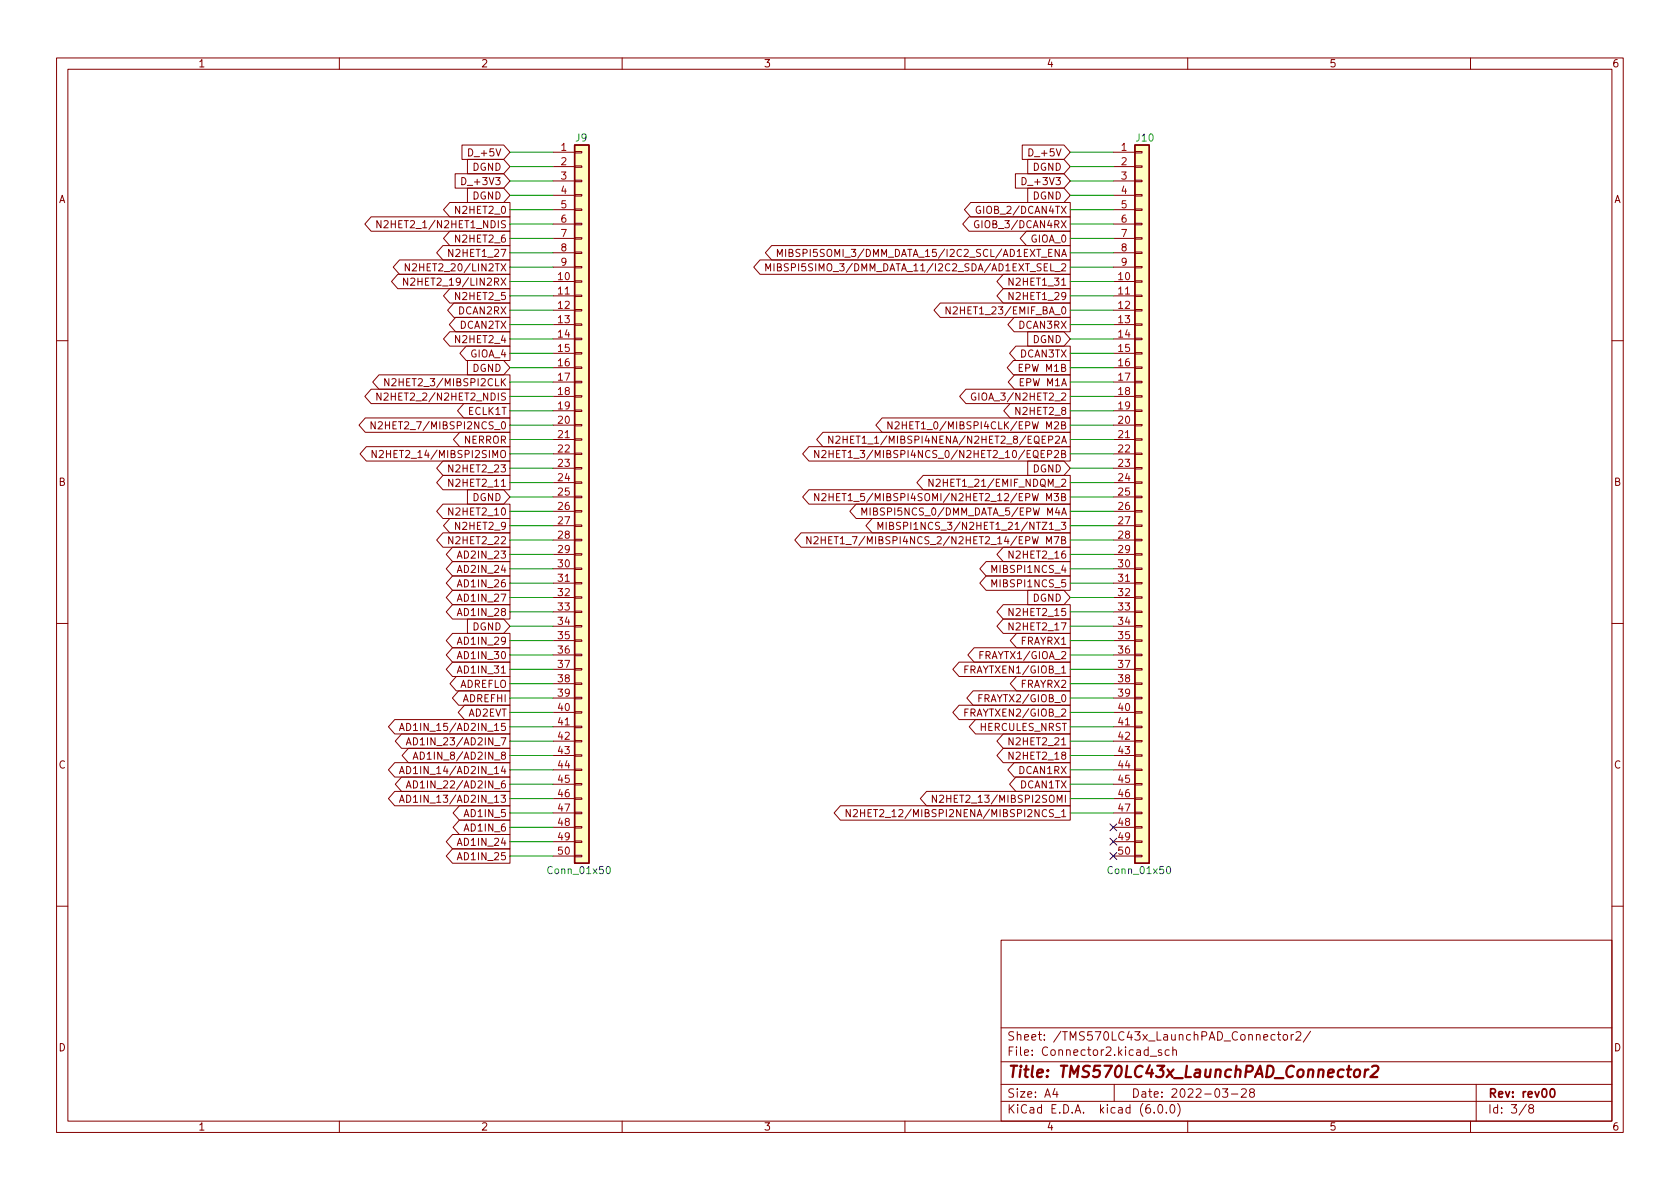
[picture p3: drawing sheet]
<svg xmlns="http://www.w3.org/2000/svg" width="297mm" height="210mm" viewBox="0 0 297 210" stroke-linecap="round" stroke-linejoin="round" font-family="sans-serif">
<g fill="none" stroke="#840000" stroke-width=".18">
<path d="M10 10.2h277v190.1h-277zM12 12.2h273v186.1h-273zM60 10.2v2M110 10.2v2M160 10.2v2M210 10.2v2M260 10.2v2M65.6 38.3h24.6v2.6h-24.6l-1.1-1.3zM67.4 39v1.3l-.8-1.3v1.3M67.9 39.1l.5-.1 .2 .4-.8 .9h.8M79.5 35.8h10.7v2.5h-10.7l-1.1-1.2zM80.5 30.7h8.6l1.1 1.3-1.1 1.3h-8.6z"/>
<path d="M81.6 31.4a.64 .64 0 0 1 .8 .6 .64 .64 0 0 1-.8 .7zM81.7 25.6h7.4l1.1 1.3-1.1 1.3h-7.4zM82.6 28.2h6.5l1.1 1.3-1.1 1.2h-6.5zM82.6 33.3h6.5l1.1 1.2-1.1 1.3h-6.5zM97.8 26.9h3.8M97.8 29.5h3.8M97.8 32h3.8M97.8 34.5h3.8M97.8 37.1h3.8M97.8 39.6h3.8M101.6 39.5h1.3v.2h-1.3zM101.6 37h1.3v.2h-1.3z"/>
<path d="M101.6 34.4h1.3v.3h-1.3zM101.6 31.9h1.3v.2h-1.3zM101.6 29.3h1.3v.3h-1.3zM101.6 26.8h1.3v.2h-1.3zM171.3 38.3h17.9v2.6h-17.9l-1.1-1.3zM171.6 35.8h17.6v2.5h-17.6l-1.1-1.2zM173 39.1a.59 .59 0 0 0-.7 .5 .59 .59 0 0 0 .7 .6l.1-.5h-.3M173.3 36.5a.59 .59 0 0 0-.7 .6 .59 .59 0 0 0 .7 .6l.1-.5h-.3M179.5 30.7h8.6l1.1 1.3-1.1 1.3h-8.6zM180.7 31.4a.64 .64 0 0 1 .7 .6 .64 .64 0 0 1-.7 .7zM180.7 25.6h7.4l1.1 1.3-1.1 1.3h-7.4zM181.7 28.2h6.4l1.1 1.3-1.1 1.2h-6.4z"/>
<path d="M181.7 33.3h6.4l1.1 1.2-1.1 1.3h-6.4zM196.8 26.9h3.9M196.8 29.5h3.9M196.8 32h3.9M196.8 34.5h3.9M196.8 37.1h3.9M196.8 39.6h3.9M200.7 39.5h1.2v.2h-1.2zM200.7 37h1.2v.2h-1.2zM200.7 34.4h1.2v.3h-1.2zM200.7 31.9h1.2v.2h-1.2zM200.7 29.3h1.2v.3h-1.2z"/>
<path d="M200.7 26.8h1.2v.2h-1.2zM70.3 48.5h19.9v2.5h-19.9l-1.1-1.2zM70.6 46h19.6v2.5h-19.6l-1.1-1.3zM72.1 49.2v1.2l-.7-1.2v1.2M72.4 46.6v1.3l-.7-1.3v1.3M72.6 49.3l.5-.1 .2 .3-.7 .9h.7M72.9 46.8l.5-.2 .3 .4-.8 .9h.8M78.3 43.4h11.9v2.6h-11.9l-1.1-1.3zM79.5 58.7h10.7v2.5h-10.7l-1.1-1.3zM79.5 40.9h10.7v2.5h-10.7l-1.1-1.2zM79.5 51h10.7v2.6h-10.7l-1.1-1.3zM80.1 44.1v1.3l-.8-1.3v1.3"/>
<path d="M80.3 53.6h9.9v2.5h-9.9l-1.2-1.2zM80.6 56.1h9.6v2.6h-9.6l-1.2-1.3zM97.8 49.8h3.8M97.8 52.3h3.8M97.8 54.9h3.8M97.8 57.4h3.8M97.8 59.9h3.8M97.8 42.2h3.8M97.8 44.7h3.8M97.8 47.2h3.8M101.6 59.8h1.3v.3h-1.3zM101.6 57.3h1.3v.2h-1.3z"/>
<path d="M101.6 54.7h1.3v.3h-1.3zM101.6 52.2h1.3v.2h-1.3zM101.6 49.7h1.3v.2h-1.3zM101.6 47.1h1.3v.3h-1.3zM101.6 44.6h1.3v.2h-1.3zM101.6 42h1.3v.3h-1.3zM134.4 46h54.8v2.5h-54.8l-1.1-1.3zM135.4 47.9v-1.3l.4 .9 .4-.9v1.3M136.4 43.4h52.8v2.6h-52.8l-1.1-1.3zM136.8 46.6v1.3M137.5 45.4v-1.3l.4 .9 .4-.9v1.3M137.5 47.2h.5l.1-.2v-.2l-.6-.2v1.3h.4l.2-.1 .1-.3-.3-.3"/>
<path d="M138.9 44.1v1.3M139.5 44.7l.6-.1 .1-.1-.1-.3-.6-.1v1.3h.5l.2-.2v-.3l-.3-.2M166.2 53.6h23v2.5h-23l-1.1-1.2zM168 54.3v1.2l-.7-1.2v1.2M177.4 51h11.8v2.6h-11.8l-1.1-1.3zM177.4 48.5h11.8v2.5h-11.8l-1.1-1.2zM179.1 51.7v1.3l-.7-1.3v1.3M179.1 49.2v1.2l-.7-1.2v1.2M179.3 56.1h9.9v2.6h-9.9l-1.1-1.3zM181.5 40.9h7.7v2.5h-7.7l-1.1-1.2zM181.7 58.7h6.4l1.1 1.2-1.1 1.3h-6.4zM196.8 49.8h3.9"/>
<path d="M196.8 52.3h3.9M196.8 54.9h3.9M196.8 57.4h3.9M196.8 59.9h3.9M196.8 42.2h3.9M196.8 44.7h3.9M196.8 47.2h3.9M200.7 59.8h1.2v.3h-1.2zM200.7 57.3h1.2v.2h-1.2zM200.7 54.7h1.2v.3h-1.2zM200.7 52.2h1.2v.2h-1.2zM200.7 49.7h1.2v.2h-1.2z"/>
<path d="M200.7 47.1h1.2v.3h-1.2zM200.7 44.6h1.2v.2h-1.2zM200.7 42h1.2v.3h-1.2zM10 60.2h2M64.6 73.9h25.6v2.5h-25.6l-1.1-1.2zM64.8 79h25.4v2.5h-25.4l-1.1-1.2zM65.6 68.8h24.6v2.6h-24.6l-1.1-1.3zM66.3 74.6v1.2l-.7-1.2v1.2M66.5 79.7v1.2l-.7-1.2v1.2M66.9 74.7l.5-.1 .2 .3-.8 .9h.8M67 66.3h23.2v2.5h-23.2l-1.1-1.2zM67.1 79.8l.4-.1 .3 .3-.8 .9h.8"/>
<path d="M67.4 69.5v1.3l-.8-1.3v1.3M67.9 69.6l.5-.1 .2 .4-.8 .9h.8M68.8 67v1.2l-.8-1.2v1.2M69.3 67.1l.5-.1 .2 .3-.8 .9h.8M81.3 76.4h8.9v2.6h-8.9l-1.1-1.3zM82 71.4h8.2v2.5h-8.2l-1.1-1.3zM82.4 61.2h7.8v2.5h-7.8l-1.1-1.2zM82.6 63.7h6.5l1.1 1.3-1.1 1.3h-6.5zM97.8 62.5h3.8M97.8 65h3.8M97.8 67.6h3.8M97.8 70.1h3.8"/>
<path d="M97.8 72.6h3.8M97.8 75.2h3.8M97.8 77.7h3.8M101.6 77.6h1.3v.2h-1.3zM101.6 75.1h1.3v.2h-1.3zM101.6 72.5h1.3v.3h-1.3zM101.6 70h1.3v.2h-1.3zM101.6 67.4h1.3v.3h-1.3zM101.6 64.9h1.3v.2h-1.3zM101.6 62.4h1.3v.2h-1.3zM143 79h46.2v2.5h-46.2l-1.1-1.2zM144.8 79.7v1.2l-.8-1.2v1.2"/>
<path d="M145.3 79.8l.5-.1 .2 .3-.7 .9h.7M145.5 76.4h43.7v2.6h-43.7l-1.1-1.3zM146.6 79.7v1.2M147.3 77.1v1.3l-.8-1.3v1.3M147.3 79.7v1.2M147.8 77.2l.5-.1 .2 .4-.8 .9h.8M148.5 79.7h-.6v1.2h.6M149.1 77.7h.7M149.1 77.1v1.3M149.8 77.1v1.3M156 73.9h33.2v2.5h-33.2l-1.1-1.2zM157.7 74.6v1.2l-.7-1.2v1.2"/>
<path d="M158.3 74.7l.4-.1 .3 .3-.8 .9h.8M159.5 75.2h.8M159.5 74.6v1.2M170.8 68.8h18.4v2.6h-18.4l-1.1-1.3zM172.5 69.6a.59 .59 0 0 0-.8 .5 .59 .59 0 0 0 .8 .6v-.5h-.2M178.6 71.4h10.6v2.5h-10.6l-1.1-1.3zM179.2 63.7h10v2.6h-10l-1.1-1.3zM179.4 66.3h9.8v2.5h-9.8l-1.1-1.2zM179.6 61.2h9.6v2.5h-9.6l-1.1-1.2zM196.8 62.5h3.9M196.8 65h3.9M196.8 67.6h3.9"/>
<path d="M196.8 70.1h3.9M196.8 72.6h3.9M196.8 75.2h3.9M196.8 77.7h3.9M200.7 77.6h1.2v.2h-1.2zM200.7 75.1h1.2v.2h-1.2zM200.7 72.5h1.2v.3h-1.2zM200.7 70h1.2v.2h-1.2zM200.7 67.4h1.2v.3h-1.2zM200.7 64.9h1.2v.2h-1.2zM200.7 62.4h1.2v.2h-1.2zM285 60.2h2"/>
<path d="M78.3 94.2h11.9v2.6h-11.9l-1.1-1.3zM78.3 89.1h11.9v2.6h-11.9l-1.1-1.3zM78.3 81.5h11.9v2.6h-11.9l-1.1-1.3zM78.3 84.1h11.9v2.5h-11.9l-1.1-1.3zM79.5 91.7h10.7v2.5h-10.7l-1.1-1.2zM80 96.8h10.2v2.5h-10.2l-1.1-1.3zM80 99.3h10.2v2.5h-10.2l-1.1-1.2zM80.1 94.9v1.3l-.8-1.3v1.3M80.1 89.8v1.3l-.8-1.3v1.3M80.1 82.2v1.3l-.8-1.3v1.3M80.1 84.7v1.3l-.8-1.3v1.3M82.6 86.6h6.5l1.1 1.3-1.1 1.2h-6.5z"/>
<path d="M97.8 80.3h3.8M97.8 82.8h3.8M97.8 85.3h3.8M97.8 87.9h3.8M97.8 90.4h3.8M97.8 93h3.8M97.8 95.5h3.8M97.8 98h3.8M101.6 97.9h1.3v.3h-1.3zM101.6 95.4h1.3v.2h-1.3zM101.6 92.8h1.3v.3h-1.3zM101.6 90.3h1.3v.2h-1.3z"/>
<path d="M101.6 87.8h1.3v.2h-1.3zM101.6 85.2h1.3v.3h-1.3zM101.6 82.7h1.3v.2h-1.3zM101.6 80.1h1.3v.3h-1.3zM141.6 94.2h47.6v2.6h-47.6l-1.1-1.3zM143 86.6h46.2v2.5h-46.2l-1.1-1.2zM143.4 94.9v1.3l-.7-1.3v1.3M143.9 95l.5-.1 .3 .4-.8 .9h.8M144.8 87.3v1.2l-.8-1.2v1.2M145.2 95.5h.7M145.2 94.9v1.3M145.3 87.4l.5-.1 .2 .3-.7 .9h.7"/>
<path d="M145.9 94.9v1.3M146.5 95.5h.4M146.6 80.3h.7M146.6 87.9h.7M146.6 87.3v1.2M147.1 94.9h-.6v1.3h.6M147.3 87.3v1.2M147.9 80.3h.4M147.9 87.9h.4M148.5 87.3h-.6v1.2h.6M151.4 89.1h37.8v2.6h-37.8l-1.1-1.3zM152.4 91.1v-1.3l.4 .9 .4-.9v1.3"/>
<path d="M153.8 89.8v1.3M154.2 91.7h35v2.5h-35l-1.1-1.2zM155.2 93.6v-1.2l.5 .9 .4-.9v1.2M156.7 92.4v1.2M157.3 93l.5-.1 .2-.2-.1-.2-.6-.1v1.2h.5l.2-.1v-.3l-.3-.2M163.2 84.1h26v2.5h-26l-1.1-1.3zM165 84.7v1.3l-.8-1.3v1.3M165.5 84.9l.5-.2 .2 .4-.7 .9h.7M174.4 99.3h14.8v2.5h-14.8l-1.2-1.2zM177.4 96.8h11.8v2.5h-11.8l-1.1-1.3zM179.1 97.4v1.3l-.7-1.3v1.3M181.7 81.5h6.4l1.1 1.3-1.1 1.3h-6.4z"/>
<path d="M196.8 80.3h3.9M196.8 82.8h3.9M196.8 85.3h3.9M196.8 87.9h3.9M196.8 90.4h3.9M196.8 93h3.9M196.8 95.5h3.9M196.8 98h3.9M200.7 97.9h1.2v.3h-1.2zM200.7 95.4h1.2v.2h-1.2zM200.7 92.8h1.2v.3h-1.2zM200.7 90.3h1.2v.2h-1.2z"/>
<path d="M200.7 87.8h1.2v.2h-1.2zM200.7 85.2h1.2v.3h-1.2zM200.7 82.7h1.2v.2h-1.2zM200.7 80.1h1.2v.3h-1.2zM10 110.2h2M80 114.5h10.2v2.6h-10.2l-1.1-1.3zM80 117.1h10.2v2.5h-10.2l-1.1-1.2zM80 106.9h10.2v2.6h-10.2l-1.1-1.3zM80 104.4h10.2v2.5h-10.2l-1.1-1.2zM80 101.8h10.2v2.6h-10.2l-1.1-1.3zM80 112h10.2v2.5h-10.2l-1.1-1.2zM80.7 119.6h9.5v2.6h-9.5l-1.1-1.3z"/>
<path d="M82.6 109.5h6.5l1.1 1.2-1.1 1.3h-6.5zM97.8 100.6h3.8M97.8 103.1h3.8M97.8 105.7h3.8M97.8 108.2h3.8M97.8 110.7h3.8M97.8 113.3h3.8M97.8 115.8h3.8M97.8 118.4h3.8M101.6 118.2h1.3v.3h-1.3zM101.6 115.7h1.3v.2h-1.3zM101.6 113.2h1.3v.2h-1.3z"/>
<path d="M101.6 110.6h1.3v.3h-1.3zM101.6 108.1h1.3v.2h-1.3zM101.6 105.5h1.3v.3h-1.3zM101.6 103h1.3v.2h-1.3zM101.6 100.5h1.3v.2h-1.3zM169.6 117.1h19.6v2.5h-19.6l-1.1-1.2zM170.6 118.4h.4M171.2 117.8h-.6v1.2M172.2 114.5h17v2.6h-17l-1.1-1.3zM174.4 101.8h14.8v2.6h-14.8l-1.2-1.3zM175.4 101.2v-1.2l.4 .9 .4-.9v1.2M175.4 103.8v-1.3l.4 .9 .4-.9v1.3"/>
<path d="M177.4 109.5h11.8v2.5h-11.8l-1.1-1.3zM177.4 106.9h11.8v2.6h-11.8l-1.1-1.3zM179.1 110.1v1.3l-.7-1.3v1.3M179.1 107.6v1.3l-.7-1.3v1.3M179.7 119.6h9.5v2.6h-9.5l-1.1-1.3zM179.7 112h9.5v2.5h-9.5l-1.1-1.2zM181.7 104.4h6.4l1.1 1.3-1.1 1.2h-6.4zM196.8 100.6h3.9M196.8 103.1h3.9M196.8 105.7h3.9M196.8 108.2h3.9M196.8 110.7h3.9"/>
<path d="M196.8 113.3h3.9M196.8 115.8h3.9M196.8 118.4h3.9M200.7 118.2h1.2v.3h-1.2zM200.7 115.7h1.2v.2h-1.2zM200.7 113.2h1.2v.2h-1.2zM200.7 110.6h1.2v.3h-1.2zM200.7 108.1h1.2v.2h-1.2zM200.7 105.5h1.2v.3h-1.2zM200.7 103h1.2v.2h-1.2zM200.7 100.5h1.2v.2h-1.2zM285 110.2h2"/>
<path d="M69.8 134.9h20.4v2.5h-20.4l-1.1-1.3zM69.8 139.9h20.4v2.6h-20.4l-1.1-1.3zM69.8 127.2h20.4v2.6h-20.4l-1.1-1.3zM70.6 136.8l.5-1.3 .4 1.3M70.6 129.2l.5-1.3 .4 1.3M70.7 136.4h.7M70.7 128.8h.7M71 129.8h19.2v2.5h-19.2l-1.1-1.2zM71 137.4h19.2v2.5h-19.2l-1.1-1.2zM71.8 131.7l.5-1.2 .4 1.2M71.8 139.3l.5-1.2 .4 1.2M71.9 135.5a.64 .64 0 0 1 .7 .7 .64 .64 0 0 1-.7 .6z"/>
<path d="M71.9 127.9a.64 .64 0 0 1 .7 .6 .64 .64 0 0 1-.7 .7zM72 131.4h.6M72 139h.6M72.2 132.3h18v2.6h-18l-1.1-1.3zM73 134.3l.5-1.3 .4 1.3M73.2 133.9h.6M81.1 122.2h9.1v2.5h-9.1l-1.1-1.3zM82.1 124.7h8.1v2.5h-8.1l-1.1-1.2zM97.8 120.9h3.8M97.8 123.4h3.8M97.8 126h3.8M97.8 128.5h3.8"/>
<path d="M97.8 131.1h3.8M97.8 133.6h3.8M97.8 136.1h3.8M97.8 138.7h3.8M101.6 138.6h1.3v.2h-1.3zM101.6 136h1.3v.3h-1.3zM101.6 133.5h1.3v.2h-1.3zM101.6 130.9h1.3v.3h-1.3zM101.6 125.9h1.3v.2h-1.3zM101.6 123.3h1.3v.3h-1.3zM101.6 120.8h1.3v.2h-1.3zM101.6 128.4h1.3v.3h-1.3z"/>
<path d="M163.8 139.9h25.4v2.6h-25.4l-1.1-1.3zM169.6 124.7h19.6v2.5h-19.6l-1.1-1.2zM170.6 126h.4M171.2 125.4h-.6v1.2M172.1 122.2h17.1v2.5h-17.1l-1.2-1.3zM172.5 127.2h16.7v2.6h-16.7l-1.1-1.3zM173.1 123.4h.4M173.7 122.8h-.6v1.3M177.4 132.3h11.8v2.6h-11.8l-1.1-1.3zM177.4 129.8h11.8v2.5h-11.8l-1.1-1.2zM179.1 133v1.3l-.7-1.3v1.3M179.1 130.5v1.2l-.7-1.2v1.2"/>
<path d="M179.3 134.9h9.9v2.5h-9.9l-1.1-1.3zM179.6 137.4h9.6v2.5h-9.6l-1.1-1.2zM196.8 120.9h3.9M196.8 123.4h3.9M196.8 126h3.9M196.8 128.5h3.9M196.8 131.1h3.9M196.8 133.6h3.9M196.8 136.1h3.9M196.8 138.7h3.9M200.7 138.6h1.2v.2h-1.2zM200.7 136h1.2v.3h-1.2z"/>
<path d="M200.7 133.5h1.2v.2h-1.2zM200.7 130.9h1.2v.3h-1.2zM200.7 125.9h1.2v.2h-1.2zM200.7 123.3h1.2v.3h-1.2zM200.7 120.8h1.2v.2h-1.2zM200.7 128.4h1.2v.3h-1.2zM70.6 141.9l.5-1.3 .4 1.3M70.7 141.5h.7M71.9 140.6a.64 .64 0 0 1 .7 .6 .64 .64 0 0 1-.7 .7zM80 150.1h10.2v2.5h-10.2l-1.1-1.2zM80 147.6h10.2v2.5h-10.2l-1.1-1.3zM81.2 142.5h9v2.5h-9l-1.1-1.2z"/>
<path d="M81.2 145h9v2.6h-9l-1.1-1.3zM97.8 141.2h3.8M97.8 143.8h3.8M97.8 146.3h3.8M97.8 148.8h3.8M97.8 151.4h3.8M101.6 151.3h1.3v.2h-1.3zM101.6 148.7h1.3v.3h-1.3zM101.6 146.2h1.3v.2h-1.3zM101.6 143.6h1.3v.3h-1.3zM101.6 141.1h1.3v.2h-1.3zM148.6 142.5h40.6v2.5h-40.6l-1.1-1.2z"/>
<path d="M150.3 143.2v1.2l-.7-1.2v1.2M150.9 143.3l.5-.1 .2 .3-.8 .9h.8M152.1 143.8h.8M152.1 143.2v1.2M165.6 140.6v1.3l-.8-1.3v1.3M166.1 140.7l.5-.1 .2 .4-.7 .9h.7M196.8 141.2h3.9M196.8 143.8h3.9M196.8 146.3h3.9M196.8 148.8h3.9M196.8 151.4h3.9M200.7 151.3h1.2v.2h-1.2z"/>
<path d="M200.7 148.7h1.2v.3h-1.2zM200.7 146.2h1.2v.2h-1.2zM200.7 143.6h1.2v.3h-1.2zM200.7 141.1h1.2v.2h-1.2zM10 160.2h2M177 166.3h108v32h-108zM285 160.2h2M60 198.3v2M110 198.3v2M160 198.3v2M177 194.8h108M177 191.8h108"/>
<path d="M177 187.8h108M177 181.8h108M186.5 192.5l-.4 1h1M186.9 193v1M197 191.8v3M203.4 186.8h1.1M204.1 196.7v.1M204.9 195.4l.2-.1a.81 .81 0 0 1 .6 .7 .81 .81 0 0 1-.3 .8h-.2a.81 .81 0 0 1-.6-.6 .81 .81 0 0 1 .3-.8zM205.4 185.7l-.4-.1-.2 .2 .1 .3 .5 .1v.4h-.6M206.2 196.7v.1M206.7 185.7l-.4-.1-.3 .3v.4l.1 .3h.6M207.1 195.4l.1-.1a.81 .81 0 0 1 .6 .7 .81 .81 0 0 1-.3 .8h-.1a.81 .81 0 0 1-.6-.6 .81 .81 0 0 1 .3-.8z"/>
<path d="M207.4 185.8l.2-.2 .3 .1 .1 .9M207.4 185.1v1.5M208.2 195.1a1.72 1.72 0 0 1 0 2.3M210 198.3v2M216.1 192.5h1l-.5 .6 .4 .1v.7l-.2 .1h-.4l-.3-.1M217.7 193.5h1.2M219.5 192.7l.6-.2 .2 .2 .1 .3-1 1h1M221.2 193.2l-.3-.3 .1-.2 .2-.2 .4 .1 .2 .2-.1 .2-.6 .2-.2 .3 .1 .4 .2 .1h.4l.2-.3-.1-.4-.2-.1M225.4 183l-.4-.1-.3 .3v.4l.2 .3h.5M225.9 182.9h.5M226.1 182.4v1.3l.3 .2M227 183l.4-.1 .2 .3v.4l-.2 .3h-.4l-.1-.3v-.4z"/>
<path d="M228.3 182.9v1M228.7 182.9l-.3 .1-.1 .2M229.1 182.6l.6-.2 .2 .2 .1 .3-.9 1h.9M231.7 182.4l-1.3 1.9M260 198.3v2M261 191.8v6.5M269.9 195.3l-1.3 1.9M270.6 196l-.3-.3 .1-.2 .2-.2 .4 .1 .2 .2-.1 .2-.7 .2-.1 .3v.2l.3 .3h.4l.2-.3-.1-.4-.2-.1"/>
</g>
<path d="M274.3 192.6l.1-.1a.81 .81 0 0 1 .6 .7 .81 .81 0 0 1-.3 .8h-.1a.82 .82 0 0 1-.6-.6 .82 .82 0 0 1 .3-.8z" fill="none" stroke="#840000" stroke-width=".3"/>
<path d="M239.6 189.3a.52 .52 0 0 1 .5-.2 .52 .52 0 0 1 .4 .4l-.1 .6a.55 .55 0 0 1-.5 .4 .55 .55 0 0 1-.5-.4zM241.4 189.1l-.2 1.4M242 189.1l-.4 .1-.3 .3M242.6 188.7l.3-.2h.5a.45 .45 0 0 1 .3 .5l-.1 .3-1.3 1.2h1.2" fill="none" stroke="#840000" stroke-width=".4"/>
<g fill="#ffffc2" stroke="#ffffc2" stroke-width=".18">
<path d="M101.6 25.6h2.5v127h-2.5z"/>
<path d="M200.7 25.6h2.5v127h-2.5z"/>
</g>
<path d="M101.6 25.6h2.5v127h-2.5zM200.7 25.6h2.5v127h-2.5z" fill="none" stroke="#840000" stroke-width=".25"/>
<path d="M107.4 153.3l.1-.1a.68 .68 0 0 1 .4 .7 .68 .68 0 0 1-.4 .6 .84 .84 0 0 1-.1-1.2zM206.4 153.3l.1-.1a.68 .68 0 0 1 .5 .7 .68 .68 0 0 1-.5 .6 .84 .84 0 0 1-.1-1.2z" fill="none" stroke="#006464" stroke-width=".18"/>
<g fill="none" stroke="#009600" stroke-width=".18">
<path d="M90.2 37.1h7.6M90.2 26.9h7.6M90.2 29.5h7.6M90.2 34.5h7.6M90.2 32h7.6M90.2 39.6h7.6M189.2 37.1h7.6M189.2 26.9h7.6M189.2 29.5h7.6M189.2 34.5h7.6M189.2 32h7.6M189.2 39.6h7.6"/>
<path d="M90.2 47.2h7.6M90.2 49.8h7.6M90.2 52.3h7.6M90.2 44.7h7.6M90.2 54.9h7.6M90.2 59.9h7.6M90.2 57.4h7.6M90.2 42.2h7.6M189.2 47.2h7.6M189.2 49.8h7.6M189.2 52.3h7.6M189.2 44.7h7.6"/>
<path d="M189.2 54.9h7.6M189.2 59.9h7.6M189.2 57.4h7.6M189.2 42.2h7.6M90.2 77.7h7.6M90.2 62.5h7.6M90.2 65h7.6M90.2 72.6h7.6M90.2 75.2h7.6M90.2 70.1h7.6M90.2 67.6h7.6M189.2 77.7h7.6"/>
<path d="M189.2 62.5h7.6M189.2 65h7.6M189.2 72.6h7.6M189.2 75.2h7.6M189.2 70.1h7.6M189.2 67.6h7.6M90.2 85.3h7.6M90.2 87.9h7.6M90.2 82.8h7.6M90.2 80.3h7.6M90.2 90.4h7.6M90.2 98h7.6"/>
<path d="M90.2 93h7.6M90.2 95.5h7.6M189.2 85.3h7.6M189.2 87.9h7.6M189.2 82.8h7.6M189.2 80.3h7.6M189.2 90.4h7.6M189.2 98h7.6M189.2 93h7.6M189.2 95.5h7.6M90.2 103.1h7.6M90.2 100.6h7.6"/>
<path d="M90.2 108.2h7.6M90.2 115.8h7.6M90.2 118.4h7.6M90.2 113.3h7.6M90.2 110.7h7.6M90.2 105.7h7.6M189.2 103.1h7.6M189.2 100.6h7.6M189.2 108.2h7.6M189.2 115.8h7.6M189.2 118.4h7.6M189.2 113.3h7.6"/>
<path d="M189.2 110.7h7.6M189.2 105.7h7.6M90.2 131.1h7.6M90.2 138.7h7.6M90.2 128.5h7.6M90.2 123.4h7.6M90.2 133.6h7.6M90.2 126h7.6M90.2 136.1h7.6M90.2 120.9h7.6M189.2 131.1h7.6M189.2 138.7h7.6"/>
<path d="M189.2 128.5h7.6M189.2 123.4h7.6M189.2 133.6h7.6M189.2 126h7.6M189.2 136.1h7.6M189.2 120.9h7.6M90.2 143.8h7.6M90.2 141.2h7.6M90.2 151.4h7.6M90.2 148.8h7.6M90.2 146.3h7.6M189.2 143.8h7.6"/>
<path d="M189.2 141.2h7.6"/>
</g>
<path d="M196.2 148.2l1.3 1.2M196.2 145.7l1.3 1.2M196.2 150.8l1.3 1.2M197.5 148.2l-1.3 1.2M197.5 145.7l-1.3 1.2M197.5 150.8l-1.3 1.2" fill="none" stroke="#000084" stroke-width=".18"/>
<text font-size="2.8" fill="#840000" x="178" y="190.6">Title: TMS570LC43x_LaunchPAD_Connector2</text>
<g font-size="2.1" fill="#840000">
<text x="178" y="184">Sheet: /TMS570LC43x_LaunchPAD_Connector2/</text>
<text x="178" y="186.7">File: Connector2.kicad_sch</text>
<text x="178" y="196.9">KiCad E.D.A. kicad (6.0.0)</text>
<text x="178" y="194.1">Size: A4</text>
<text x="200" y="194.1">Date: 2022-03-28</text>
<text x="263" y="194.1">Rev: rev00</text>
<text x="263" y="196.9">Id: 3/8</text>
</g>
<g font-size="1.8" fill="#840000">
<text x="35" y="11.9">1</text>
<text x="85" y="11.9">2</text>
<text x="135" y="11.9">3</text>
<text x="185" y="11.9">4</text>
<text x="235" y="11.9">5</text>
<text x="285" y="11.9">6</text>
<text x="83.3" y="27.6">D_+5V</text>
<text x="182.3" y="27.6">D_+5V</text>
<text x="10.3" y="35.9">A</text>
<text x="82.3" y="32.7">D_+3V3</text>
<text x="83.5" y="30.2">DGND</text>
<text x="83.5" y="35.3">DGND</text>
<text x="181.4" y="32.7">D_+3V3</text>
<text x="182.6" y="30.2">DGND</text>
<text x="182.6" y="35.3">DGND</text>
<text x="285.3" y="35.9">A</text>
<text x="68.5" y="40.3">N2HET2_1/N2HET1_NDIS</text>
<text x="80.9" y="37.8">N2HET2_0</text>
<text x="173.2" y="40.3">GIOB_3/DCAN4RX</text>
<text x="173.4" y="37.8">GIOB_2/DCAN4TX</text>
<text x="73.4" y="48">N2HET2_20/LIN2TX</text>
<text x="80" y="45.4">N2HET1_27</text>
<text x="80.9" y="42.9">N2HET2_6</text>
<text x="138.8" y="48">MIBSPI5SIMO_3/DMM_DATA_11/I2C2_SDA/AD1EXT_SEL_2</text>
<text x="140.7" y="45.4">MIBSPI5SOMI_3/DMM_DATA_15/I2C2_SCL/AD1EXT_ENA</text>
<text x="182.3" y="42.9">GIOA_0</text>
<text x="73.2" y="50.5">N2HET2_19/LIN2RX</text>
<text x="80.9" y="53">N2HET2_5</text>
<text x="179" y="53">N2HET1_29</text>
<text x="179" y="50.5">N2HET1_31</text>
<text x="81.1" y="55.6">DCAN2RX</text>
<text x="81.3" y="58.1">DCAN2TX</text>
<text x="168.8" y="55.6">N2HET1_23/EMIF_BA_0</text>
<text x="180.2" y="58.1">DCAN3RX</text>
<text x="80.9" y="60.7">N2HET2_4</text>
<text x="83.2" y="63.2">GIOA_4</text>
<text x="83.5" y="65.7">DGND</text>
<text x="180.4" y="63.2">DCAN3TX</text>
<text x="180.5" y="65.7">EPW M1B</text>
<text x="182.6" y="60.7">DGND</text>
<text x="68.5" y="70.8">N2HET2_2/N2HET2_NDIS</text>
<text x="69.7" y="68.3">N2HET2_3/MIBSPI2CLK</text>
<text x="173" y="70.8">GIOA_3/N2HET2_2</text>
<text x="180.5" y="68.3">EPW M1A</text>
<text x="67.7" y="75.9">N2HET2_7/MIBSPI2NCS_0</text>
<text x="82.8" y="73.4">ECLK1T</text>
<text x="160.1" y="75.9">N2HET1_0/MIBSPI4CLK/EPW M2B</text>
<text x="180" y="73.4">N2HET2_8</text>
<text x="67.9" y="81">N2HET2_14/MIBSPI2SIMO</text>
<text x="80" y="83.5">N2HET2_23</text>
<text x="82" y="78.4">NERROR</text>
<text x="148.8" y="81">N2HET1_3/MIBSPI4NCS_0/N2HET2_10/EQEP2B</text>
<text x="150.5" y="78.4">N2HET1_1/MIBSPI4NENA/N2HET2_8/EQEP2A</text>
<text x="182.6" y="83.5">DGND</text>
<text x="10.3" y="85.9">B</text>
<text x="80" y="86.1">N2HET2_11</text>
<text x="83.5" y="88.6">DGND</text>
<text x="148.9" y="88.6">N2HET1_5/MIBSPI4SOMI/N2HET2_12/EPW M3B</text>
<text x="166" y="86.1">N2HET1_21/EMIF_NDQM_2</text>
<text x="285.3" y="85.9">B</text>
<text x="80" y="91.1">N2HET2_10</text>
<text x="80.9" y="93.7">N2HET2_9</text>
<text x="154.7" y="91.1">MIBSPI5NCS_0/DMM_DATA_5/EPW M4A</text>
<text x="158.9" y="93.7">MIBSPI1NCS_3/N2HET1_21/NTZ1_3</text>
<text x="80" y="96.2">N2HET2_22</text>
<text x="81.4" y="98.8">AD2IN_23</text>
<text x="81.4" y="101.3">AD2IN_24</text>
<text x="147.8" y="96.2">N2HET1_7/MIBSPI4NCS_2/N2HET2_14/EPW M7B</text>
<text x="176" y="101.3">MIBSPI1NCS_4</text>
<text x="179" y="98.8">N2HET2_16</text>
<text x="81.4" y="106.4">AD1IN_27</text>
<text x="81.4" y="103.8">AD1IN_26</text>
<text x="176" y="103.8">MIBSPI1NCS_5</text>
<text x="182.6" y="106.4">DGND</text>
<text x="81.4" y="108.9">AD1IN_28</text>
<text x="83.5" y="111.5">DGND</text>
<text x="179" y="111.5">N2HET2_17</text>
<text x="179" y="108.9">N2HET2_15</text>
<text x="81.4" y="116.5">AD1IN_30</text>
<text x="81.4" y="119.1">AD1IN_31</text>
<text x="81.4" y="114">AD1IN_29</text>
<text x="171.3" y="119.1">FRAYTXEN1/GIOB_1</text>
<text x="173.7" y="116.5">FRAYTX1/GIOA_2</text>
<text x="180.5" y="114">FRAYRX1</text>
<text x="81.1" y="121.6">ADREFLO</text>
<text x="81.8" y="124.2">ADREFHI</text>
<text x="173.7" y="124.2">FRAYTX2/GIOB_0</text>
<text x="180.5" y="121.6">FRAYRX2</text>
<text x="72.7" y="129.2">AD1IN_15/AD2IN_15</text>
<text x="73.7" y="131.8">AD1IN_23/AD2IN_7</text>
<text x="82.7" y="126.7">AD2EVT</text>
<text x="171.3" y="126.7">FRAYTXEN2/GIOB_2</text>
<text x="173.2" y="129.2">HERCULES_NRST</text>
<text x="179" y="131.8">N2HET2_21</text>
<text x="10.3" y="135.9">C</text>
<text x="72.7" y="136.9">AD1IN_14/AD2IN_14</text>
<text x="74.7" y="134.3">AD1IN_8/AD2IN_8</text>
<text x="179" y="134.3">N2HET2_18</text>
<text x="180.2" y="136.9">DCAN1RX</text>
<text x="285.3" y="135.9">C</text>
<text x="72.7" y="141.9">AD1IN_13/AD2IN_13</text>
<text x="73.7" y="139.4">AD1IN_22/AD2IN_6</text>
<text x="166.9" y="141.9">N2HET2_13/MIBSPI2SOMI</text>
<text x="180.4" y="139.4">DCAN1TX</text>
<text x="81.4" y="149.6">AD1IN_24</text>
<text x="82.4" y="144.5">AD1IN_5</text>
<text x="82.4" y="147">AD1IN_6</text>
<text x="153.2" y="144.5">N2HET2_12/MIBSPI2NENA/MIBSPI2NCS_1</text>
<text x="81.4" y="152.1">AD1IN_25</text>
<text x="10.3" y="185.9">D</text>
<text x="285.3" y="185.9">D</text>
<text x="35" y="199.9">1</text>
<text x="85" y="199.9">2</text>
<text x="135" y="199.9">3</text>
<text x="185" y="199.9">4</text>
<text x="235" y="199.9">5</text>
<text x="285" y="199.9">6</text>
</g>
<g font-size="1.8" fill="#a90000">
<text x="99.2" y="26.7">1</text>
<text x="99.2" y="29.2">2</text>
<text x="198.3" y="26.7">1</text>
<text x="198.3" y="29.2">2</text>
<text x="99.2" y="31.7">3</text>
<text x="99.2" y="34.3">4</text>
<text x="198.3" y="31.7">3</text>
<text x="198.3" y="34.3">4</text>
<text x="99.2" y="36.8">5</text>
<text x="99.2" y="39.4">6</text>
<text x="99.2" y="41.9">7</text>
<text x="198.3" y="36.8">5</text>
<text x="198.3" y="39.4">6</text>
<text x="198.3" y="41.9">7</text>
<text x="99.2" y="44.4">8</text>
<text x="99.2" y="47">9</text>
<text x="198.3" y="44.4">8</text>
<text x="198.3" y="47">9</text>
<text x="98.7" y="49.5">10</text>
<text x="98.7" y="52.1">11</text>
<text x="197.8" y="49.5">10</text>
<text x="197.8" y="52.1">11</text>
<text x="98.7" y="54.6">12</text>
<text x="98.7" y="57.1">13</text>
<text x="98.7" y="59.7">14</text>
<text x="197.8" y="54.6">12</text>
<text x="197.8" y="57.1">13</text>
<text x="197.8" y="59.7">14</text>
<text x="98.7" y="62.2">15</text>
<text x="98.7" y="64.8">16</text>
<text x="197.8" y="62.2">15</text>
<text x="197.8" y="64.8">16</text>
<text x="98.7" y="67.3">17</text>
<text x="98.7" y="69.8">18</text>
<text x="197.8" y="67.3">17</text>
<text x="197.8" y="69.8">18</text>
<text x="98.7" y="72.4">19</text>
<text x="98.7" y="74.9">20</text>
<text x="98.7" y="77.5">21</text>
<text x="197.8" y="72.4">19</text>
<text x="197.8" y="74.9">20</text>
<text x="197.8" y="77.5">21</text>
<text x="98.7" y="80">22</text>
<text x="98.7" y="82.5">23</text>
<text x="197.8" y="80">22</text>
<text x="197.8" y="82.5">23</text>
<text x="98.7" y="85.1">24</text>
<text x="98.7" y="87.6">25</text>
<text x="197.8" y="85.1">24</text>
<text x="197.8" y="87.6">25</text>
<text x="98.7" y="90.2">26</text>
<text x="98.7" y="92.7">27</text>
<text x="98.7" y="95.2">28</text>
<text x="197.8" y="90.2">26</text>
<text x="197.8" y="92.7">27</text>
<text x="197.8" y="95.2">28</text>
<text x="98.7" y="97.8">29</text>
<text x="98.7" y="100.3">30</text>
<text x="197.8" y="97.8">29</text>
<text x="197.8" y="100.3">30</text>
<text x="98.7" y="102.9">31</text>
<text x="98.7" y="105.4">32</text>
<text x="98.7" y="107.9">33</text>
<text x="197.8" y="102.9">31</text>
<text x="197.8" y="105.4">32</text>
<text x="197.8" y="107.9">33</text>
<text x="98.7" y="110.5">34</text>
<text x="98.7" y="113">35</text>
<text x="197.8" y="110.5">34</text>
<text x="197.8" y="113">35</text>
<text x="98.7" y="115.6">36</text>
<text x="98.7" y="118.1">37</text>
<text x="197.8" y="115.6">36</text>
<text x="197.8" y="118.1">37</text>
<text x="98.7" y="120.6">38</text>
<text x="98.7" y="123.2">39</text>
<text x="98.7" y="125.7">40</text>
<text x="197.8" y="120.6">38</text>
<text x="197.8" y="123.2">39</text>
<text x="197.8" y="125.7">40</text>
<text x="98.7" y="128.3">41</text>
<text x="98.7" y="130.8">42</text>
<text x="197.8" y="128.3">41</text>
<text x="197.8" y="130.8">42</text>
<text x="98.7" y="133.3">43</text>
<text x="98.7" y="135.9">44</text>
<text x="197.8" y="133.3">43</text>
<text x="197.8" y="135.9">44</text>
<text x="98.7" y="138.4">45</text>
<text x="98.7" y="141">46</text>
<text x="98.7" y="143.5">47</text>
<text x="197.8" y="138.4">45</text>
<text x="197.8" y="141">46</text>
<text x="197.8" y="143.5">47</text>
<text x="98.7" y="146">48</text>
<text x="98.7" y="148.6">49</text>
<text x="197.8" y="146">48</text>
<text x="197.8" y="148.6">49</text>
<text x="98.7" y="151.1">50</text>
<text x="197.8" y="151.1">50</text>
</g>
<g font-size="1.8" fill="#006464">
<text x="101.8" y="25">J9</text>
<text x="201" y="25">J10</text>
<text x="97.2" y="154.6">Conn_01x50</text>
<text x="196.2" y="154.6">Conn_01x50</text>
</g>
</svg>
